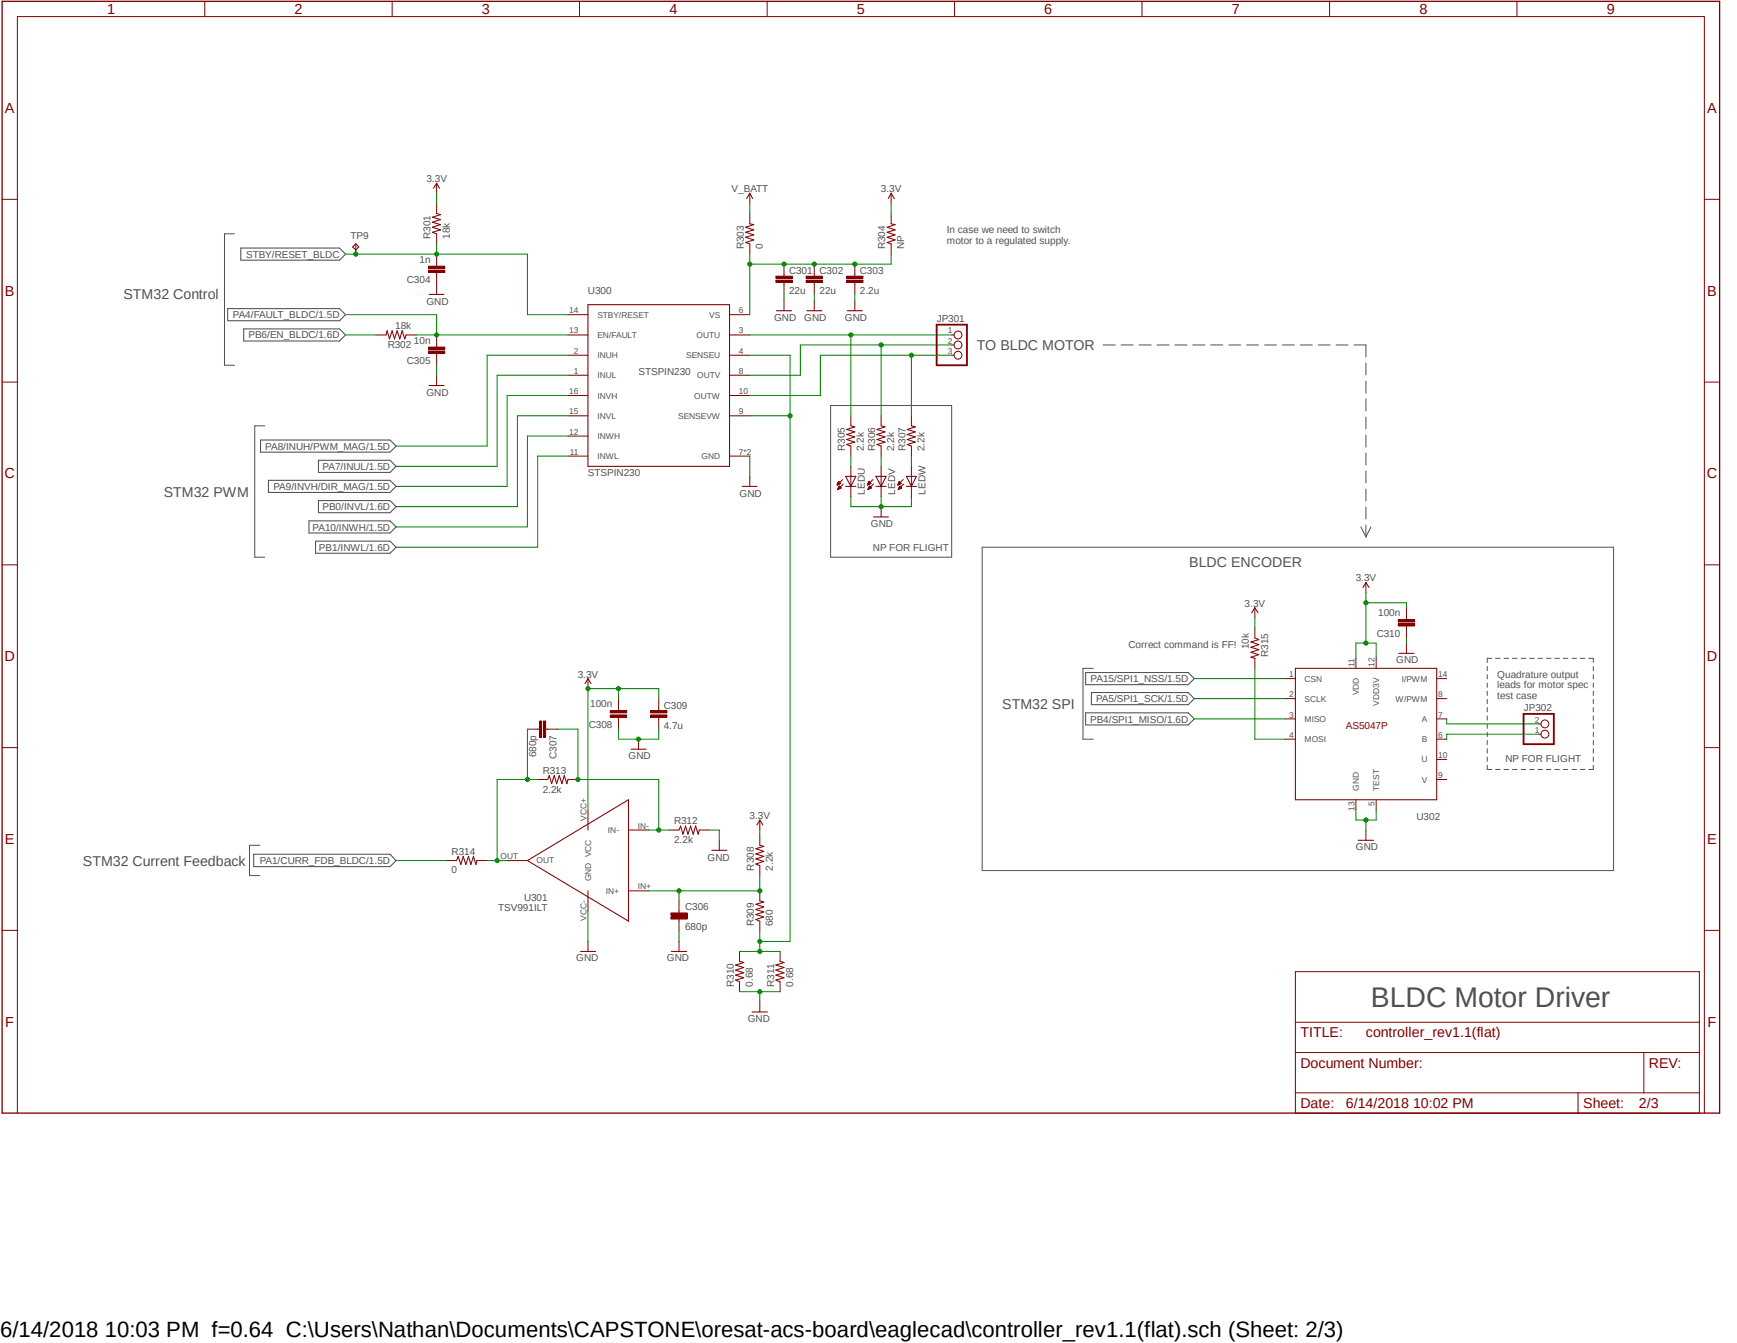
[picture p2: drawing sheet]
<svg xmlns="http://www.w3.org/2000/svg" width="279mm" height="216mm" viewBox="0 0 279 216" stroke-linecap="round" stroke-linejoin="round" font-family="sans-serif">
<path d="M0 0l276.9 179.3M276.9 0l-276.9 179.3" fill="none" stroke="#fff" stroke-width=".16"/>
<g fill="none" stroke="#505050" stroke-width=".16">
<path d="M37.7 37.6h-1.6v21.1h1.6M177.5 55.5h1.9M180.3 55.5h2M183.2 55.5h2M186.1 55.5h1.9M189 55.5h1.9M191.9 55.5h1.9M194.7 55.5h2M197.7 55.5h1.9M200.5 55.5h1.9M203.4 55.5h1.9M206.3 55.5h1.9"/>
<path d="M209.2 55.5h1.9M212 55.5h2M214.9 55.5h1.9M217.8 55.5h1.9v1.9M219.7 58.3v2M42.6 68.5h-1.6v21.1h1.6M133.6 65.2h19.5v24.4h-19.5zM219.7 61.3v1.9M219.7 64.1v2M219.7 67.1v1.9M219.7 69.9v2M219.7 72.8v2"/>
<path d="M219.7 75.7v1.9M219.7 78.6v2M158 88h101.5v52h-101.5zM218.9 84.7l.8 1.6M219.7 81.5v1.9M219.7 84.4v1.9M220.5 84.7l-.8 1.6M175.9 107.4h-1.7v11.4h1.7M239.2 107.1v.7M239.2 108.5v.6M239.2 109.8v.7M239.2 111.1v.7"/>
<path d="M239.2 112.4v.7M239.2 113.7v.7M239.2 115.1v.7M239.2 116.4v.7M239.2 117.7v.7M239.2 119v.7M239.9 105.8h-.7v.7M240.6 105.8h.7M241.9 105.8h.8M243.3 105.8h.7M244.7 105.8h.7M246 105.8h.8"/>
<path d="M247.4 105.8h.7M248.8 105.8h.7M250.1 105.8h.7M251.5 105.8h.7M252.9 105.8h.7M254.2 105.8h.7M255.6 105.8h.7v.7M256.3 107.1v.7M256.3 108.5v.6M256.3 109.8v.7M256.3 111.1v.7M256.3 112.4v.7"/>
<path d="M256.3 113.7v.7M256.3 115.1v.7M256.3 116.4v.7M256.3 117.7v.7M256.3 119v.7M41.8 135.9h-1.7v4.9h1.7M239.2 120.4v.7M239.2 121.7v.7M239.2 123v.7h.7M240.6 123.7h.7M241.9 123.7h.8M243.3 123.7h.7"/>
<path d="M244.7 123.7h.7M246 123.7h.8M247.4 123.7h.7M248.8 123.7h.7M250.1 123.7h.7M251.5 123.7h.7M252.9 123.7h.7M254.2 123.7h.7M256.3 123v.7h-.7M256.3 120.4v.7M256.3 121.7v.7"/>
</g>
<g fill="none" stroke="#505050" stroke-width=".17">
<path d="M38.7 39.9h15.9l1 1-1 .9h-15.9zM36.6 49.6h18l1 1-1 1h-18zM39.2 52.9h15.4l1 .9-1 1h-15.4zM41.9 70.7h20.8l1 1-1 1h-20.8zM43.2 77.2h19.5l1 1-1 1h-19.5zM51.2 74h11.5l1 1-1 .9h-11.5zM49.7 83.7h13l1 1-1 1h-13zM50.8 87h11.9l1 1-1 .9h-11.9zM51.2 80.5h11.5l1 .9-1 1h-11.5zM174.6 114.6h16.5l1 1-1 .9h-16.5zM174.6 108.1h16.5l1 1-1 1h-16.5zM175.6 111.3h15.5l1 1-1 1h-15.5z"/>
<path d="M40.8 137.3h21.9l1 1-1 1h-21.9z"/>
</g>
<path d="M.3 .2h276.3v178.7h-276.3z" fill="none" stroke="#800000" stroke-width=".21"/>
<g fill="none" stroke="#800000" stroke-width=".16">
<path d="M32.9 .2v2.5M63.1 .2v2.5M93.2 .2v2.5M123.4 .2v2.5M153.5 .2v2.5M183.7 .2v2.5M213.9 .2v2.5M244 .2v2.5M.3 32h2.5M57.2 39.2v1.7M70.2 29.5v1.6M70.2 32.7v1.6"/>
<path d="M70.2 37.6v1.6M120.6 31.1v1.6M120.6 34.3v1.7M120.6 39.2v1.7M143.3 31.1v1.6M143.3 34.3v1.7M143.3 39.2v1.7M274.2 32h2.4M60.5 53.8h1.6M65.3 53.8h1.7M68.9 42.8h2.6v.3h-2.6zM68.9 43.4h2.6v.4h-2.6z"/>
<path d="M68.9 55.8h2.6v.3h-2.6zM68.9 56.4h2.6v.4h-2.6zM70.2 40.9v1.9M70.2 43.8v3.5M70.2 53.8v2M70.2 56.8v1.9M91.4 50.6h3.2M91.4 53.8h3.2M91.4 57.1h3.2M117.3 50.6h3.3M117.3 53.8h3.3M117.3 57.1h3.3"/>
<path d="M124.8 45h2.6v.4h-2.6zM124.8 44.4h2.6v.3h-2.6zM126.1 42.5v1.9M126.1 45.4v1.9M126.1 48.3v1.7M129.7 45h2.6v.4h-2.6zM129.7 44.4h2.6v.3h-2.6zM131 42.5v1.9M131 45.4v1.9M131 48.3v1.7M136.2 45h2.6v.4h-2.6zM136.2 44.4h2.6v.3h-2.6z"/>
<path d="M137.5 42.5v1.9M137.5 45.4v1.9M137.5 48.3v1.7M153.1 53.8h.4M153.1 57.1h.4M153.1 55.5h.4M.3 61.4h2.5M70.2 60.3v1.7M91.4 60.3h3.2M91.4 63.6h3.2M91.4 66.8h3.2M91.4 70.1h3.2"/>
<path d="M91.4 73.3h3.2M117.3 60.3h3.3M117.3 63.6h3.3M117.3 66.8h3.3M117.3 73.3h3.3M120.6 76.6v1.6M134.7 77.9h.1M134.7 77.9h.2M134.7 77.8h.3M134.7 77.8h.4M134.7 77.7h.5M134.7 78.7h.1"/>
<path d="M134.7 78.6h.2M134.8 77.6h.4M134.8 77.6h.3M134.8 78.6h.2M134.8 78.5h.3M134.8 77.6h.2M134.8 77.5h.2M134.8 78.5h.4M134.8 78.4h.5M134.9 77.5h.1M134.9 77.4h.1M134.9 78.4h.4"/>
<path d="M134.9 78.4h.3M134.9 78.3h.2M134.9 78.2h.2M135 78.1l-.3 .6M135 78.1l.3 .3M135 78.2h.1M135 78.1h.1M135.2 77.7l-.3-.3-.2 .6M135.2 77.7l-.5 .3M135.3 78.4l-.6 .3M135.6 77.1l-.9 .9M135.6 77.8l-.9 .9"/>
<path d="M136.9 66.8v1.7M136.9 71.7v1.6M136.9 75v4.8M139.5 77.9h.1M139.6 77.9h.1M139.6 77.9h.2M139.6 77.8h.3M139.6 77.8h.4M139.6 77.7h.5M139.6 78.7h.1M139.6 78.6h.1M139.7 77.6h.3"/>
<path d="M139.7 78.6h.2M139.7 78.5h.3M139.7 77.6h.2M139.7 77.5h.2M139.7 78.5h.4M139.7 78.4h.5M139.7 77.5h.1M139.7 77.4h.1M139.7 78.4h.4M139.8 78.3h.2M139.8 78.2h.2M139.8 78.2h.1"/>
<path d="M139.8 78.1h.1M139.9 78.1l-.3 .6M139.9 78.1l.3 .3M140.1 77.7l-.3-.3-.3 .6M140.1 77.7l-.6 .3M140.2 78.4l-.6 .3M140.4 77.1l-.9 .9M140.5 77.8l-.9 .9M141.7 66.8v1.7M141.7 71.7v1.6M141.7 75v4.8M144.4 77.9h.1"/>
<path d="M144.4 77.9h.2M144.4 77.9h.3M144.5 77.8h.3M144.5 77.8h.4M144.5 78.7h.1M144.5 77.7h.4M144.5 77.6h.4M144.5 78.6h.2M144.6 77.6h.3M144.6 77.6h.2M144.6 78.5h.3M144.6 78.5h.4"/>
<path d="M144.6 77.5h.1M144.6 78.4h.4M144.7 77.4h.1M144.7 78.4h.2M144.7 78.3h.2M144.7 78.2h.1M144.7 78.1h.1M144.7 78.1l-.2 .6M144.7 78.1l.3 .3M144.9 77.7l-.2-.3-.3 .6M144.9 77.7l-.5 .3M145 78.4l-.5 .3"/>
<path d="M145.3 77.1l-.9 .9M145.4 77.8l-.9 .9M146.6 66.8v1.7M146.6 71.7v1.6M146.6 75v4.8M274.2 61.4h2.4M.3 90.8h2.5M141.7 81.4v1.7M201.8 97.7v1.6M219.7 93.6v1.6M224.9 99.7h2.6v.3h-2.6zM226.2 97.7v2"/>
<path d="M274.2 90.8h2.4M84.8 117.2h2M86.8 115.9h.3v2.6h-.3zM87.4 115.9h.4v2.6h-.4zM87.8 117.2h1.9M94.6 109.1v1.6M98.2 114.3h2.6v.3h-2.6zM98.2 114.9h2.6v.4h-2.6zM99.5 112.3v2M99.5 115.3v1.9M102.7 118.8v1.6M104.6 114.9h2.7v.4h-2.7z"/>
<path d="M104.6 114.3h2.7v.3h-2.7zM106 112.3v2M106 115.3v1.9M201.8 101v1.6M201.8 105.8v1.6M206.7 109.1h1.7M206.7 112.3h1.7M206.7 115.6h1.7M206.7 118.8h1.7M218.1 105.8v1.6M221.4 105.8v1.6M224.9 100.3h2.6v.3h-2.6z"/>
<path d="M226.2 100.6v2M226.2 103.4v1.6M231.1 109.1h1.6M231.1 112.3h1.6M231.1 115.6h1.6M231.1 118.8h1.6M247.5 118h.4M247.5 116.4h.4M.3 120.2h2.5M71.8 138.3h1.6M76.7 138.3h1.7M81.6 138.3h3.2"/>
<path d="M86.5 125.3h1.6M91.4 125.3h1.6M94.6 130.2v3.2M101.1 133.4h3.3M107.6 133.4h1.6M112.5 133.4h1.6M115.7 135.1v1.6M122.2 131.8v1.6M122.2 134.3v1.6M122.2 139.1v1.7M218.1 128.6v1.6M219.7 133.4v1.7"/>
<path d="M221.4 128.6v1.6M231.1 122.1h1.6M231.1 125.3h1.6M274.2 120.2h2.4M.3 149.6h2.5M94.6 143.2v3.2M94.6 151.3v1.7M101.1 143.2h3.3M107.9 147.4h2.6v.3h-2.6zM107.9 146.8h2.6v.3h-2.6zM109.2 144.8v2M109.2 147.7v2"/>
<path d="M109.2 151.3v1.7M119 153v1.6M119 157.8v1.6M122.2 143.2v1.6M122.2 148.1v1.6M125.5 153v1.6M125.5 157.8v1.6M208.4 156.2h64.9v22.7h-64.9zM274.2 149.6h2.4M2.8 178.9v-176.2h271.4v176.2M122.2 161.1v1.6M208.4 169.2h64.9"/>
<path d="M208.4 175.7h64.9M208.4 164.3h64.9M253.8 175.7v3.2M264.4 169.2v6.5"/>
<circle cx="154.1" cy="57.1" r=".63"/>
<circle cx="154.1" cy="53.8" r=".63"/>
<circle cx="154.1" cy="55.5" r=".63"/>
<circle cx="248.5" cy="118" r=".63"/>
<circle cx="248.5" cy="116.4" r=".63"/>
</g>
<g fill="none" stroke="#800000" stroke-width=".17">
<path d="M56.7 39.7l.5-.5 .5 .5-.5 .5zM69.7 30.3l.5-.8 .5 .8M70.2 34.3l.7 .2-1.3 .4 1.3 .4-1.3 .4 1.3 .4-1.3 .4 1.3 .5-1.3 .3 .6 .3M120.1 31.9l.5-.8 .5 .8M120.6 36l.6 .1-1.3 .4 1.3 .5-1.3 .3 1.3 .5-1.3 .3 1.3 .5-1.3 .4 .7 .2M142.9 31.9l.4-.8 .5 .8M143.3 36l.7 .1-1.3 .4 1.3 .5-1.3 .3 1.3 .5-1.3 .3 1.3 .5-1.3 .4 .6 .2M62.1 53.8l.2-.6 .4 1.3 .4-1.3 .4 1.3 .4-1.3 .4 1.3 .4-1.3 .4 1.3 .2-.7M69 47.3h2.4M94.6 49h22.7v26h-22.7zM124.9 50h2.4M129.8 50h2.4"/>
<path d="M136.3 50h2.4M69 62h2.4M119.4 78.2h2.4M136 78.2h1.7M136 76.6h1.7l-.8 1.6zM136.9 68.5l.6 .1-1.3 .4 1.3 .4-1.3 .4 1.3 .4-1.3 .5 1.3 .4-1.3 .4 .7 .2M140.9 78.2h1.6M140.9 76.6h1.6l-.8 1.6zM141.7 68.5l.7 .1-1.3 .4 1.3 .4-1.3 .4 1.3 .4-1.3 .5 1.3 .4-1.3 .4 .6 .2M145.8 78.2h1.6M145.8 76.6h1.6l-.8 1.6zM146.6 68.5l.6 .1-1.3 .4 1.3 .4-1.3 .4 1.3 .4-1.3 .5 1.3 .4-1.3 .4 .7 .2"/>
<path d="M140.5 83.1h2.4M201.3 98.5l.5-.8 .6 .8M219.2 94.4l.5-.8 .5 .8M94.1 109.9l.5-.8 .5 .8M201.8 102.6l.7 .2-1.3 .4 1.3 .4-1.3 .5 1.3 .3-1.3 .5 1.3 .3-1.3 .5 .6 .1M208.4 107.4h22.7v21.2h-22.7zM225 105h2.5M73.4 138.3l.3-.6 .4 1.3 .4-1.3 .4 1.3 .5-1.3 .3 1.3 .5-1.3 .3 1.3 .2-.7M84.8 138.3l16.3-9.7v19.5zM88.1 125.3l.2-.6 .4 1.3 .5-1.3 .3 1.3 .5-1.3 .4 1.3 .4-1.3 .4 1.3 .2-.7M101.5 120.4h2.4M109.2 133.4l.3-.6 .4 1.3 .4-1.3 .4 1.3 .4-1.3 .4 1.3 .4-1.3 .4 1.3 .2-.7"/>
<path d="M114.5 136.7h2.4M121.8 132.6l.4-.8 .5 .8M122.2 135.9l.7 .2-1.3 .3 1.3 .5-1.3 .4 1.3 .4-1.3 .4 1.3 .4-1.3 .4 .6 .2M218.5 135.1h2.4M93.4 153h2.4M108 153h2.4M119 154.6l.6 .1-1.3 .5 1.3 .3-1.3 .5 1.3 .4-1.3 .4 1.3 .4-1.3 .4 .7 .2M122.2 144.8l.7 .2-1.3 .4 1.3 .4-1.3 .4 1.3 .4-1.3 .4 1.3 .4-1.3 .4 .6 .3M125.5 154.6l.6 .1-1.3 .5 1.3 .3-1.3 .5 1.3 .4-1.3 .4 1.3 .4-1.3 .4 .7 .2M121 162.7h2.4"/>
</g>
<g fill="none" stroke="#800000" stroke-width=".34">
<path d="M68.9 43h2.6M68.9 43.6h2.6M68.9 56h2.6M68.9 56.6h2.6M124.8 45.2h2.6M124.8 44.6h2.6M129.7 45.2h2.6M129.7 44.6h2.6M136.2 45.2h2.6M136.2 44.6h2.6M224.9 99.8h2.6M87 115.9v2.6"/>
<path d="M87.6 115.9v2.6M98.2 114.4h2.6M98.2 115.1h2.6M104.6 114.4h2.7M104.6 115.1h2.7M224.9 100.5h2.6M107.9 147.6h2.6M107.9 146.9h2.6"/>
</g>
<path d="M150.7 52.2h4.8v6.5h-4.8zM245.1 114.8h4.8v4.8h-4.8z" fill="none" stroke="#800000" stroke-width=".3"/>
<path d="M70.2 58.7v1.6M120.6 73.3v3.3M136.9 79.8v1.6h4.8v-1.6" fill="none" stroke="#008000" stroke-width=".16"/>
<circle cx="141.7" cy="81.4" r=".33" fill="#008000"/>
<g fill="none" stroke="#008000" stroke-width=".16">
<path d="M146.6 79.8v1.6h-4.9M99.5 117.2v1.6h6.5"/>
<circle cx="141.7" cy="81.4" r=".33"/>
</g>
<circle cx="102.7" cy="118.8" r=".33" fill="#008000"/>
<g fill="none" stroke="#008000" stroke-width=".16">
<path d="M106 117.2v1.6M109.2 149.7v1.6M119 159.4h6.5M122.2 159.4v1.7"/>
<circle cx="102.7" cy="118.8" r=".33"/>
</g>
<circle cx="122.2" cy="159.4" r=".33" fill="#008000"/>
<g fill="none" stroke="#008000" stroke-width=".16">
<path d="M114.1 133.4h1.6v1.7M218.1 131.8h3.3M219.7 131.8v1.6M94.6 146.4v4.9"/>
<circle cx="122.2" cy="159.4" r=".33"/>
</g>
<circle cx="219.7" cy="131.8" r=".33" fill="#008000"/>
<g fill="none" stroke="#008000" stroke-width=".16">
<path d="M70.2 31.1v1.6M143.3 32.7v1.6M126.1 47.3v1M131 47.3v1M137.5 47.3v1M94.6 110.7h11.4v1.6M99.5 110.7v1.6M226.2 102.6v.8M122.2 133.4v.9M218.1 130.2v1.6M221.4 130.2v1.6"/>
<circle cx="219.7" cy="131.8" r=".33"/>
</g>
<circle cx="99.5" cy="110.7" r=".33" fill="#008000"/>
<circle cx="99.5" cy="110.7" r=".33" fill="none" stroke="#008000" stroke-width=".16"/>
<circle cx="94.6" cy="110.7" r=".33" fill="#008000"/>
<g fill="none" stroke="#008000" stroke-width=".16">
<path d="M201.8 99.3v1.7M219.7 96.9v6.5M94.6 110.7v19.5M218.1 103.4h3.3"/>
<circle cx="94.6" cy="110.7" r=".33"/>
</g>
<circle cx="219.7" cy="103.4" r=".33" fill="#008000"/>
<g fill="none" stroke="#008000" stroke-width=".16">
<path d="M219.7 95.2v1.7h6.5"/>
<circle cx="219.7" cy="103.4" r=".33"/>
</g>
<circle cx="219.7" cy="96.9" r=".33" fill="#008000"/>
<g fill="none" stroke="#008000" stroke-width=".16">
<path d="M120.6 53.8h32.5M136.9 53.8v13M226.2 96.9v.8M218.1 103.4v2.4M221.4 103.4v2.4"/>
<circle cx="219.7" cy="96.9" r=".33"/>
</g>
<circle cx="136.9" cy="53.8" r=".33" fill="#008000"/>
<g fill="none" stroke="#008000" stroke-width=".16">
<path d="M141.7 55.5v11.3M153.1 55.5h-24.4v4.8h-8.1"/>
<circle cx="136.9" cy="53.8" r=".33"/>
</g>
<circle cx="141.7" cy="55.5" r=".33" fill="#008000"/>
<g fill="none" stroke="#008000" stroke-width=".16">
<path d="M120.6 57.1h6.5v94.2M120.6 66.8h6.5M136.9 73.3v1.7M141.7 73.3v1.7M146.6 73.3v1.7"/>
<circle cx="141.7" cy="55.5" r=".33"/>
</g>
<circle cx="127.1" cy="66.8" r=".33" fill="#008000"/>
<g fill="none" stroke="#008000" stroke-width=".16">
<path d="M119 153h3.2"/>
<circle cx="127.1" cy="66.8" r=".33"/>
</g>
<circle cx="122.2" cy="153" r=".33" fill="#008000"/>
<g fill="none" stroke="#008000" stroke-width=".16">
<path d="M122.2 149.7v3.3h3.3"/>
<circle cx="122.2" cy="153" r=".33"/>
</g>
<circle cx="122.2" cy="151.3" r=".33" fill="#008000"/>
<g fill="none" stroke="#008000" stroke-width=".16">
<path d="M120.6 40.9v9.7M143.3 40.9v1.6h-22.7M122.2 151.3h4.9"/>
<circle cx="122.2" cy="151.3" r=".33"/>
</g>
<circle cx="120.6" cy="42.5" r=".33" fill="#008000"/>
<circle cx="120.6" cy="42.5" r=".33" fill="none" stroke="#008000" stroke-width=".16"/>
<circle cx="126.1" cy="42.5" r=".33" fill="#008000"/>
<circle cx="126.1" cy="42.5" r=".33" fill="none" stroke="#008000" stroke-width=".16"/>
<circle cx="131" cy="42.5" r=".33" fill="#008000"/>
<circle cx="131" cy="42.5" r=".33" fill="none" stroke="#008000" stroke-width=".16"/>
<circle cx="137.5" cy="42.5" r=".33" fill="#008000"/>
<g fill="none" stroke="#008000" stroke-width=".16">
<path d="M120.6 32.7v1.6M63.7 138.3h8.1M109.2 143.2v1.6M122.2 140.8v2.4h-17.8"/>
<circle cx="137.5" cy="42.5" r=".33"/>
</g>
<circle cx="109.2" cy="143.2" r=".33" fill="#008000"/>
<circle cx="109.2" cy="143.2" r=".33" fill="none" stroke="#008000" stroke-width=".16"/>
<circle cx="122.2" cy="143.2" r=".33" fill="#008000"/>
<g fill="none" stroke="#008000" stroke-width=".16">
<path d="M146.6 57.1v9.7M153.1 57.1h-21.1v6.5h-11.4"/>
<circle cx="122.2" cy="143.2" r=".33"/>
</g>
<circle cx="146.6" cy="57.1" r=".33" fill="#008000"/>
<g fill="none" stroke="#008000" stroke-width=".16">
<path d="M93 117.2v8.1h13v8.1M104.4 133.4h3.2"/>
<circle cx="146.6" cy="57.1" r=".33"/>
</g>
<circle cx="106" cy="133.4" r=".33" fill="#008000"/>
<g fill="none" stroke="#008000" stroke-width=".16">
<path d="M89.7 117.2h3.3"/>
<circle cx="106" cy="133.4" r=".33"/>
</g>
<circle cx="93" cy="125.3" r=".33" fill="#008000"/>
<g fill="none" stroke="#008000" stroke-width=".16">
<path d="M84.8 117.2v8.1M80 125.3h6.5"/>
<circle cx="93" cy="125.3" r=".33"/>
</g>
<circle cx="84.8" cy="125.3" r=".33" fill="#008000"/>
<g fill="none" stroke="#008000" stroke-width=".16">
<path d="M78.4 138.3h3.2M80 125.3v13"/>
<circle cx="84.8" cy="125.3" r=".33"/>
</g>
<circle cx="80" cy="138.3" r=".33" fill="#008000"/>
<g fill="none" stroke="#008000" stroke-width=".16">
<path d="M70.2 39.2v1.7h14.6v9.7h6.6"/>
<circle cx="80" cy="138.3" r=".33"/>
</g>
<circle cx="70.2" cy="40.9" r=".33" fill="#008000"/>
<g fill="none" stroke="#008000" stroke-width=".16">
<path d="M55.6 40.9h14.6"/>
<circle cx="70.2" cy="40.9" r=".33"/>
</g>
<circle cx="57.2" cy="40.9" r=".33" fill="#008000"/>
<g fill="none" stroke="#008000" stroke-width=".16">
<path d="M55.6 53.8h4.9M55.6 50.6h14.6M67 53.8h24.4M91.4 57.1h-13v14.6h-14.7M91.4 60.3h-11.4v14.7h-16.3M91.4 63.6h-9.8v14.6h-17.9M91.4 70.1h-6.6v14.6h-21.1M91.4 73.3h-4.9v14.7h-22.8M91.4 66.8h-8.2v14.6h-19.5"/>
<circle cx="57.2" cy="40.9" r=".33"/>
</g>
<circle cx="70.2" cy="53.8" r=".33" fill="#008000"/>
<g fill="none" stroke="#008000" stroke-width=".16">
<path d="M70.2 50.6v3.2M192.1 112.3h14.6M192.1 115.6h14.6M192.1 109.1h14.6M201.8 107.4v11.4h4.9M232.7 115.6v.8h14.8M247.5 118h-14.8v.8"/>
<circle cx="70.2" cy="53.8" r=".33"/>
</g>
<text font-size="4.6" fill="#505050" x="220.5" y="161.9">BLDC Motor Driver</text>
<text font-size="3.6" x="0" y="214.9">6/14/2018 10:03 PM f=0.64 C:\Users\Nathan\Documents\CAPSTONE\oresat-acs-board\eaglecad\controller_rev1.1(flat).sch (Sheet: 2/3)</text>
<g font-size="2.3" fill="#800000">
<text x="17.2" y="2.2">1</text>
<text x="47.4" y="2.2">2</text>
<text x="77.5" y="2.2">3</text>
<text x="107.7" y="2.2">4</text>
<text x="137.8" y="2.2">5</text>
<text x="168" y="2.2">6</text>
<text x="198.2" y="2.2">7</text>
<text x="228.3" y="2.2">8</text>
<text x="258.5" y="2.2">9</text>
<text x=".8" y="18.2">A</text>
<text x="274.6" y="18.2">A</text>
<text x=".8" y="47.5">B</text>
<text x="274.6" y="47.5">B</text>
<text x=".7" y="76.9">C</text>
<text x="274.5" y="76.9">C</text>
<text x=".7" y="106.3">D</text>
<text x="274.5" y="106.3">D</text>
<text x=".8" y="135.7">E</text>
<text x="274.6" y="135.7">E</text>
<text x=".8" y="165.1">F</text>
<text x="209.2" y="166.7">TITLE:</text>
<text x="219.7" y="166.7">controller_rev1.1(flat)</text>
<text x="274.7" y="165.1">F</text>
<text x="209.2" y="171.6">Document Number:</text>
<text x="265.2" y="171.6">REV:</text>
<text x="209.2" y="178.1">Date:</text>
<text x="216.5" y="178.1">6/14/2018 10:02 PM</text>
<text x="254.7" y="178.1">Sheet:</text>
<text x="263.6" y="178.1">2/3</text>
</g>
<g font-size="2.3" fill="#505050">
<text x="19.9" y="48.1">STM32 Control</text>
<text x="157.1" y="56.3">TO BLDC MOTOR</text>
<text x="26.3" y="79.8">STM32 PWM</text>
<text x="191.3" y="91.2">BLDC ENCODER</text>
<text x="161.2" y="114">STM32 SPI</text>
<text x="13.3" y="139.1">STM32 Current Feedback</text>
</g>
<g font-size="1.6" fill="#505050">
<text x="68.6" y="29.3">3.3V</text>
<text x="117.7" y="30.9">V_BATT</text>
<text x="141.7" y="30.9">3.3V</text>
<text x="39.6" y="41.4">STBY/RESET_BLDC</text>
<text x="56.4" y="38.4">TP9</text>
<text x="69.3" y="38.4" transform="rotate(-90 69.3 38.4)">R301</text>
<text x="72.3" y="38.4" transform="rotate(-90 72.3 38.4)">18k</text>
<text x="119.6" y="40" transform="rotate(-90 119.6 40)">R303</text>
<text x="122.7" y="40" transform="rotate(-90 122.7 40)">0</text>
<text x="142.4" y="40" transform="rotate(-90 142.4 40)">R304</text>
<text x="145.5" y="40" transform="rotate(-90 145.5 40)">NP</text>
<text x="152.3" y="37.5">In case we need to switch</text>
<text x="152.3" y="39.2">motor to a regulated supply.</text>
<text x="65.4" y="45.5">C304</text>
<text x="67.5" y="42.2">1n</text>
<text x="94.6" y="47.3">U300</text>
<text x="126.9" y="47.3">22u</text>
<text x="126.9" y="44.1">C301 C302</text>
<text x="131.8" y="47.3">22u</text>
<text x="138.3" y="47.3">2.2u</text>
<text x="138.3" y="44.1">C303</text>
<text x="37.5" y="51.2">PA4/FAULT_BLDC/1.5D</text>
<text x="63.6" y="52.9">18k</text>
<text x="68.6" y="49">GND</text>
<text x="124.5" y="51.6">GND</text>
<text x="129.4" y="51.6">GND</text>
<text x="135.9" y="51.6">GND</text>
<text x="150.7" y="51.8">JP301</text>
<text x="40" y="54.4">PB6/EN_BLDC/1.6D</text>
<text x="62.4" y="55.9">R302</text>
<text x="65.4" y="58.5">C305</text>
<text x="66.6" y="55.2">10n</text>
<text x="68.6" y="63.6">GND</text>
<text x="102.7" y="60.3">STSPIN230</text>
<text x="42.7" y="72.3">PA8/INUH/PWM_MAG/1.5D</text>
<text x="51.9" y="75.5">PA7/INUL/1.5D</text>
<text x="94.6" y="76.6">STSPIN230</text>
<text x="135.9" y="72.5" transform="rotate(-90 135.9 72.5)">R305</text>
<text x="138.9" y="72.5" transform="rotate(-90 138.9 72.5)">2.2k</text>
<text x="140.8" y="72.5" transform="rotate(-90 140.8 72.5)">R306</text>
<text x="143.9" y="72.5" transform="rotate(-90 143.9 72.5)">2.2k</text>
<text x="145.6" y="72.5" transform="rotate(-90 145.6 72.5)">R307</text>
<text x="148.7" y="72.5" transform="rotate(-90 148.7 72.5)">2.2k</text>
<text x="44" y="78.8">PA9/INVH/DIR_MAG/1.5D</text>
<text x="51.9" y="82">PB0/INVL/1.6D</text>
<text x="119" y="79.8">GND</text>
<text x="139.1" y="79.5" transform="rotate(-90 139.1 79.5)">LEDU</text>
<text x="144" y="79.5" transform="rotate(-90 144 79.5)">LEDV</text>
<text x="148.9" y="79.5" transform="rotate(-90 148.9 79.5)">LEDW</text>
<text x="50.3" y="85.3">PA10/INWH/1.5D</text>
<text x="51.3" y="88.5">PB1/INWL/1.6D</text>
<text x="140.1" y="84.7">GND</text>
<text x="140.4" y="88.6">NP FOR FLIGHT</text>
<text x="218.1" y="93.5">3.3V</text>
<text x="200.2" y="97.5">3.3V</text>
<text x="221.7" y="99.1">100n</text>
<text x="181.5" y="104.2">Correct command is FF!</text>
<text x="200.9" y="104.4" transform="rotate(-90 200.9 104.4)">10k</text>
<text x="204" y="105.6" transform="rotate(-90 204 105.6)">R315</text>
<text x="221.4" y="102.4">C310</text>
<text x="224.6" y="106.6">GND</text>
<text x="92.9" y="108.9">3.3V</text>
<text x="95" y="113.7">100n</text>
<text x="106.8" y="114">C309</text>
<text x="175.4" y="109.6">PA15/SPI1_NSS/1.5D</text>
<text x="176.3" y="112.9">PA5/SPI1_SCK/1.5D</text>
<text x="240.8" y="108.9">Quadrature output</text>
<text x="240.8" y="110.6">leads for motor spec</text>
<text x="240.8" y="112.3">test case</text>
<text x="94.7" y="117">C308</text>
<text x="106.8" y="117.2">4.7u</text>
<text x="175.3" y="116.2">PB4/SPI1_MISO/1.6D</text>
<text x="245.1" y="114.3">JP302</text>
<text x="86.2" y="121.8" transform="rotate(-90 86.2 121.8)">680p</text>
<text x="87.3" y="124.4">R313</text>
<text x="89.5" y="122" transform="rotate(-90 89.5 122)">C307</text>
<text x="101.1" y="122.1">GND</text>
<text x="242.2" y="122.5">NP FOR FLIGHT</text>
<text x="87.3" y="127.4">2.2k</text>
<text x="120.6" y="131.7">3.3V</text>
<text x="227.8" y="131.8">U302</text>
<text x="72.6" y="137.4">R314</text>
<text x="108.4" y="135.6">2.2k</text>
<text x="108.4" y="132.5">R312</text>
<text x="218.1" y="136.7">GND</text>
<text x="41.8" y="138.9">PA1/CURR_FDB_BLDC/1.5D</text>
<text x="72.6" y="140.4">0</text>
<text x="113.8" y="138.3">GND</text>
<text x="121.2" y="140" transform="rotate(-90 121.2 140)">R308</text>
<text x="124.3" y="140" transform="rotate(-90 124.3 140)">2.2k</text>
<text x="80.1" y="146.4">TSV991ILT</text>
<text x="84.3" y="144.8">U301</text>
<text x="110.2" y="149.4">680p</text>
<text x="110.2" y="146.2">C306</text>
<text x="121.2" y="148.9" transform="rotate(-90 121.2 148.9)">R309</text>
<text x="124.3" y="148.9" transform="rotate(-90 124.3 148.9)">680</text>
<text x="92.7" y="154.6">GND</text>
<text x="107.3" y="154.6">GND</text>
<text x="118" y="158.6" transform="rotate(-90 118 158.6)">R310</text>
<text x="121.1" y="158.6" transform="rotate(-90 121.1 158.6)">0.68</text>
<text x="124.5" y="158.6" transform="rotate(-90 124.5 158.6)">R311</text>
<text x="127.6" y="158.6" transform="rotate(-90 127.6 158.6)">0.68</text>
<text x="120.3" y="164.3">GND</text>
</g>
<text font-size="1.6" fill="#800000" x="216.5" y="117.2">AS5047P</text>
<g font-size="1.4" fill="#505050">
<text x="91.6" y="50.4">14</text>
<text x="91.6" y="53.6">13</text>
<text x="96.1" y="51.1">STBY/RESET</text>
<text x="114.1" y="51.1">VS</text>
<text x="118.8" y="50.4">6</text>
<text x="118.8" y="53.6">3</text>
<text x="152.4" y="53.6">1</text>
<text x="92.3" y="56.9">2</text>
<text x="96.1" y="54.3">EN/FAULT</text>
<text x="96.1" y="57.6">INUH</text>
<text x="110.4" y="57.6">SENSEU</text>
<text x="112.1" y="54.3">OUTU</text>
<text x="118.8" y="56.9">4</text>
<text x="152.4" y="55.2">2</text>
<text x="152.4" y="56.9">3</text>
<text x="91.6" y="63.4">16</text>
<text x="92.3" y="60.1">1</text>
<text x="96.1" y="60.8">INUL</text>
<text x="96.1" y="64.1">INVH</text>
<text x="111.7" y="64.1">OUTW</text>
<text x="112.1" y="60.8">OUTV</text>
<text x="118.8" y="60.1">8</text>
<text x="118.8" y="63.4">10</text>
<text x="91.6" y="66.6">15</text>
<text x="91.6" y="69.8">12</text>
<text x="96.1" y="67.3">INVL</text>
<text x="96.1" y="70.6">INWH</text>
<text x="109.1" y="67.3">SENSEVW</text>
<text x="118.8" y="66.6">9</text>
<text x="91.7" y="73.1">11</text>
<text x="96.1" y="73.8">INWL</text>
<text x="112.9" y="73.8">GND</text>
<text x="118.8" y="73.1">7*2</text>
<text x="217.9" y="107.2" transform="rotate(-90 217.9 107.2)">11</text>
<text x="221.1" y="107.2" transform="rotate(-90 221.1 107.2)">12</text>
<text x="207.3" y="108.8">1</text>
<text x="207.3" y="112.1">2</text>
<text x="209.8" y="109.6">CSN</text>
<text x="209.8" y="112.8">SCLK</text>
<text x="218.6" y="111.8" transform="rotate(-90 218.6 111.8)">VDD</text>
<text x="221.8" y="113.5" transform="rotate(-90 221.8 113.5)">VDD3V</text>
<text x="224.5" y="112.8">W/PWM</text>
<text x="225.5" y="109.6">I/PWM</text>
<text x="231.3" y="108.8">14</text>
<text x="231.3" y="112.1">8</text>
<text x="207.3" y="115.4">3</text>
<text x="207.3" y="118.6">4</text>
<text x="209.8" y="116.1">MISO</text>
<text x="209.8" y="119.3">MOSI</text>
<text x="228.7" y="119.3">B</text>
<text x="228.7" y="116.1">A</text>
<text x="231.3" y="118.6">6</text>
<text x="231.3" y="115.4">7</text>
<text x="246.9" y="117.8">1</text>
<text x="246.9" y="116.2">2</text>
<text x="228.6" y="122.6">U</text>
<text x="228.7" y="125.8">V</text>
<text x="231.3" y="121.8">10</text>
<text x="231.3" y="125.1">9</text>
<text x="94.4" y="132" transform="rotate(-90 94.4 132)">VCC+</text>
<text x="217.9" y="130.3" transform="rotate(-90 217.9 130.3)">13</text>
<text x="218.6" y="127.1" transform="rotate(-90 218.6 127.1)">GND</text>
<text x="221.1" y="129.6" transform="rotate(-90 221.1 129.6)">5</text>
<text x="221.8" y="127.1" transform="rotate(-90 221.8 127.1)">TEST</text>
<text x="97.8" y="133.9">IN-</text>
<text x="102.6" y="133.2">IN-</text>
<text x="80.5" y="138.1">OUT</text>
<text x="86.3" y="138.8">OUT</text>
<text x="95.1" y="141.7" transform="rotate(-90 95.1 141.7)">GND VCC</text>
<text x="97.5" y="143.7">IN+</text>
<text x="102.6" y="143">IN+</text>
<text x="94.4" y="148" transform="rotate(-90 94.4 148)">VCC-</text>
</g>
</svg>
